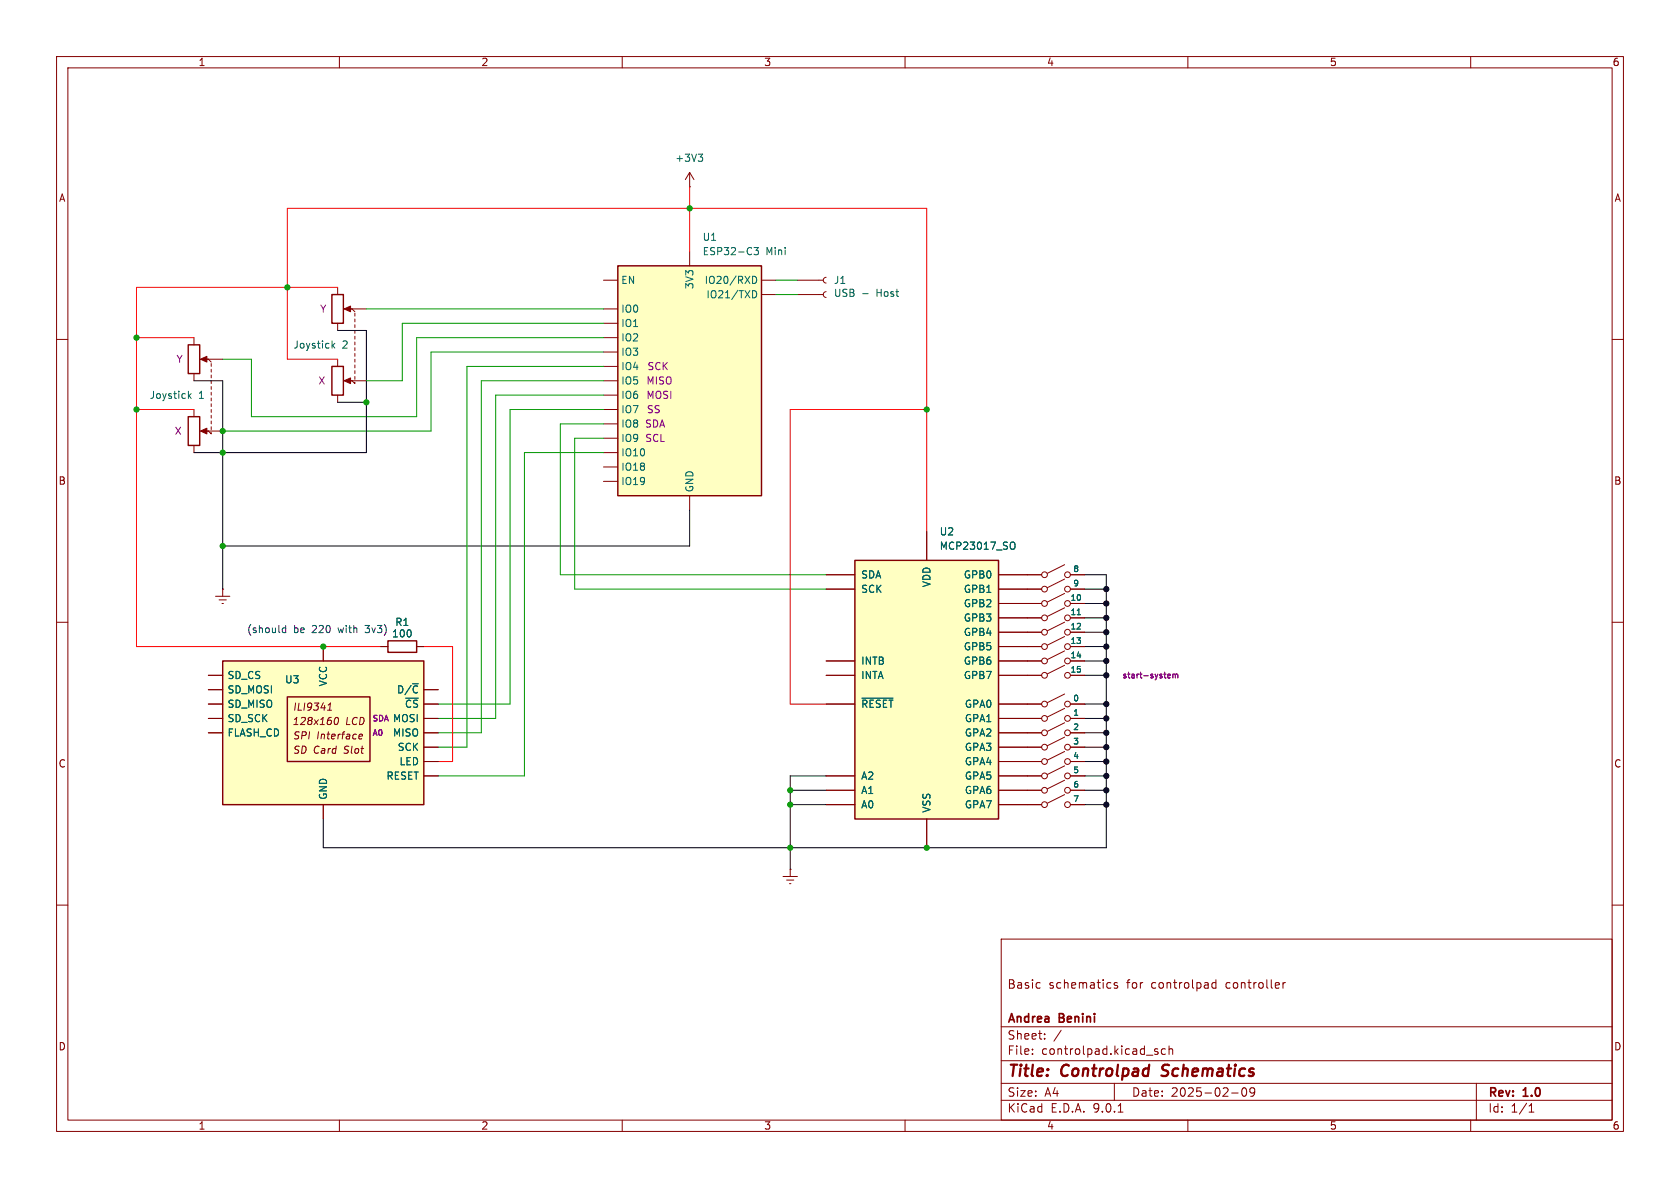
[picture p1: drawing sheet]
<svg xmlns="http://www.w3.org/2000/svg" width="297mm" height="210mm" viewBox="0 0 297 210" stroke-linecap="round" stroke-linejoin="round" font-family="sans-serif">
<g fill="none" stroke="#840000" stroke-width=".18">
<path d="M10 10h277v190h-277zM12 12h273v186h-273zM60 10v2M110 10v2M160 10v2M210 10v2M260 10v2M10 60h2M285 60h2M10 110h2M38.1 105.4h2.5M38.7 106h1.3"/>
<path d="M39.2 106.7h.3M39.4 104.1h.1M39.4 104.1v1.3M285 110h2M181.6 129.5h2.5M188.2 127.8l-3 1.5M189.2 129.5h2.6M138.4 154.9h2.6M139.1 155.6h1.2M139.6 156.2h.2M139.7 153.7h.1M139.7 153.7v1.2"/>
<path d="M10 160h2M177 166h108v32h-108zM183.7 173.7l.2 .1M183.9 174.6l-.2 .1M197.5 173.8l-.3-.1-.2 .2v.2l.5 .2v.3h-.5M215 173.8l-.5-.1-.3 .3v.4l.2 .2h.6M215 173.2v1.5M226.8 173.7v1M227.2 173.7l-.2 .1-.2 .2M285 160h2M60 198v2M110 198v2"/>
<path d="M160 198v2M177 194.5h108M177 191.5h108M177 187.5h108M177 181.5h108M182.5 186.3v.1M182.5 185.5v.1M184.7 183.6v.1M184.7 182.8v.1M187.6 182.1l-1.3 2M197 191.5v3M197.7 196.6h.8"/>
<path d="M204.2 185.8l.5 .2v.1v.2l-.5 .1M204.2 185.5h.5M206 185.5l-.4-.1-.3 .3v.4l.2 .2h.5M206.7 185.5l.2-.1 .3 .1 .1 .9M206.7 184.9v1.5M210 198v2M217.7 193.2h1.2M219.7 192.4l.2-.1a.81 .81 0 0 1 .6 .6 .81 .81 0 0 1-.3 .8l-.2 .1a.81 .81 0 0 1-.3-1.4zM221.8 192.9l-.3 .3h-.3l-.2-.3 .1-.5 .4-.1 .2 .1a.99 .99 0 0 1-.3 1.4h-.3M260 198v2M261 191.5v6.5M270.3 196.6h.9"/>
<path d="M270.3 195.5l.4-.4v1.5"/>
<circle cx="184.7" cy="129.5" r=".51"/>
<circle cx="188.7" cy="129.5" r=".51"/>
</g>
<path d="M205.3 190.1l.3 .1M205.6 188.4l-.1 .4 .1 .2" fill="none" stroke="#840000" stroke-width=".4"/>
<path d="M151.1 99.1h25.4v45.7h-25.4z" fill="#ffffc2"/>
<path d="M151.1 99.1h25.4v45.7h-25.4z" fill="none" stroke="#840000" stroke-width=".25"/>
<g fill="none" stroke="#840000" stroke-width=".18">
<path d="M163.8 94v5.1M188.2 99.8l-3 1.5M146 101.6h5.1M146 104.1h5.1M146 116.8h5.1M146 119.4h5.1M176.5 101.6h7.6M176.5 104.1h7.6M176.5 116.8h7.6M176.5 119.4h7.6M176.5 106.7h7.6M176.5 109.2h7.6"/>
<path d="M176.5 111.8h7.6M176.5 114.3h7.6M188.2 102.4l-3 1.5M188.2 112.5l-3 1.5M188.2 115.1l-3 1.5M188.2 110l-3 1.5M188.2 107.4l-3 1.6M188.2 104.9l-3 1.5M188.2 117.6l-3 1.5M189.2 101.6h2.6M189.2 104.1h2.6M189.2 116.8h2.6"/>
<path d="M189.2 119.4h2.6M189.2 106.7h2.6M189.2 109.2h2.6M189.2 111.8h2.6M189.2 114.3h2.6M146 124.5h5.1M146 137.2h5.1M146 139.7h5.1M176.5 124.5h7.6M176.5 137.2h7.6M176.5 139.7h7.6M176.5 127h7.6"/>
<path d="M176.5 129.5h5.1M176.5 132.1h7.6M176.5 134.6h7.6M188.2 130.3l-3 1.5M188.2 122.7l-3 1.5M188.2 125.2l-3 1.5M188.2 132.8l-3 1.6M188.2 137.9l-3 1.5M188.2 135.4l-3 1.5M189.2 124.5h2.6M189.2 137.2h2.6M189.2 139.7h2.6"/>
<path d="M189.2 127h2.6M189.2 132.1h2.6M189.2 134.6h2.6M146 142.2h5.1M163.8 144.8v5.1M176.5 142.2h7.6M188.2 140.5l-3 1.5M189.2 142.2h2.6"/>
<circle cx="184.7" cy="101.6" r=".51"/>
<circle cx="184.7" cy="111.8" r=".51"/>
<circle cx="184.7" cy="106.7" r=".51"/>
<circle cx="184.7" cy="109.2" r=".51"/>
<circle cx="184.7" cy="116.8" r=".51"/>
<circle cx="184.7" cy="119.4" r=".51"/>
<circle cx="184.7" cy="104.1" r=".51"/>
<circle cx="184.7" cy="114.3" r=".51"/>
<circle cx="188.7" cy="104.1" r=".51"/>
<circle cx="188.7" cy="109.2" r=".51"/>
<circle cx="188.7" cy="114.3" r=".51"/>
<circle cx="188.7" cy="116.8" r=".51"/>
<circle cx="188.7" cy="119.4" r=".51"/>
<circle cx="188.7" cy="106.7" r=".51"/>
<circle cx="188.7" cy="101.6" r=".51"/>
<circle cx="188.7" cy="111.8" r=".51"/>
<circle cx="184.7" cy="124.5" r=".51"/>
<circle cx="184.7" cy="127" r=".51"/>
<circle cx="184.7" cy="132.1" r=".51"/>
<circle cx="184.7" cy="134.6" r=".51"/>
<circle cx="184.7" cy="137.2" r=".51"/>
<circle cx="184.7" cy="139.7" r=".51"/>
<circle cx="188.7" cy="124.5" r=".51"/>
<circle cx="188.7" cy="127" r=".51"/>
<circle cx="188.7" cy="139.7" r=".51"/>
<circle cx="188.7" cy="134.6" r=".51"/>
<circle cx="188.7" cy="132.1" r=".51"/>
<circle cx="188.7" cy="137.2" r=".51"/>
<circle cx="184.7" cy="142.2" r=".51"/>
<circle cx="188.7" cy="142.2" r=".51"/>
</g>
<path d="M178.9 95.8a.43 .43 0 0 1 .5 .5v.4a.43 .43 0 0 1-.5 .4M190.4 108.7h.6M152.4 123.4h5.5" fill="none" stroke="#006464" stroke-width=".18"/>
<path d="M206.4 119.5l.5-.1v-.2h-.3l-.2 .1 .1 .5h.4M207.3 119.3l.3-.1 .2 .1M207.3 119.2v.6M207.8 119.3l.1-.1h.3v.6M207.8 119.3v.5" fill="none" stroke="#840084" stroke-width=".18"/>
<path d="M39.4 116.8h35.5v25.4h-35.5z" fill="#ffffc2"/>
<path d="M39.4 116.8h35.5v25.4h-35.5zM68.6 113.3h5.1v2h-5.1zM50.8 123.2h14.6v11.4h-14.6z" fill="none" stroke="#840000" stroke-width=".25"/>
<g fill="none" stroke="#840000" stroke-width=".18">
<path d="M36.8 119.4h2.6M57.1 114.3v2.5M67.3 114.3h1.3M73.7 114.3h1.2M36.8 121.9h2.6M36.8 124.5h2.6M36.8 127h2.6M36.8 129.5h2.6M57.9 125.5h.7M58 124.6l.4-.3-.1 1.2M59.3 126.9l.3-.1a.75 .75 0 0 1-.3 1.3l-.1-.1-.1-.4zM63.5 130.6h.5"/>
<path d="M63.5 130l.2-.2h.2l.2 .2v.1l-.6 .1M74.9 121.9h2.6M74.9 124.5h2.6M74.9 127h2.6M74.9 129.5h2.6M74.9 132.1h2.6M74.9 134.6h2.6M74.9 137.2h2.6M57.1 142.2v2.6"/>
</g>
<path d="M109.2 47h25.4v40.6h-25.4z" fill="#ffffc2"/>
<path d="M58.7 52.1h2v5.1h-2zM109.2 47h25.4v40.6h-25.4zM33.3 61h2v5h-2zM33.3 73.7h2v5h-2zM58.7 64.8h2v5.1h-2z" fill="none" stroke="#840000" stroke-width=".25"/>
<g fill="none" stroke="#840000" stroke-width=".18">
<path d="M121.9 33h.1M121.9 30.5v2.5M121.9 30.5l-.7 1.3M121.9 30.5l.8 1.3M34.3 59.7v1.3M59.7 50.8v1.3M59.7 57.2v1.2M61.2 54.6h3.6M62.2 54.6l.5 .5M62.7 55.4v.5M62.7 56.4v.5M62.7 57.4v.5"/>
<path d="M62.7 58.4v.5M62.7 59.4v.5M106.7 49.5h2.5M106.7 54.6h2.5M106.7 57.2h2.5M106.7 59.7h2.5M121.9 44.5v2.5M134.6 49.5h2.6M134.6 52.1h2.6M141 49.5h4.5M141 52.1h4.5M146 49l-.3 .2-.2 .3 .2 .4 .3 .1"/>
<path d="M146 51.6l-.3 .1-.2 .4 .2 .3 .3 .2M34.3 66v1.3M34.3 72.4v1.3M34.3 78.7v1.3M35.8 63.5h3.6M35.8 76.2h3.6M36.8 76.2l.5 .5v-.2M36.8 63.5l.5 .5M37.3 64.3v.5M37.3 65.3v.5M37.3 66.3v.5M37.3 67.3v.5"/>
<path d="M37.3 68.3v.5M37.3 69.3v.6M37.3 70.4v.5M37.3 71.4v.5M37.3 72.4v.5M37.3 73.4v.5M37.3 74.4v.5M37.3 75.4v.5M59.7 63.5v1.3M59.7 69.9v1.2M61.2 67.3h3.6M62.2 67.3l.5 .5v-.2"/>
<path d="M62.7 60.5v.5M62.7 61.5v.5M62.7 62.5v.5M62.7 63.5v.5M62.7 64.5v.5M62.7 65.5v.5M62.7 66.5v.6M106.7 62.2h2.5M106.7 64.8h2.5M106.7 67.3h2.5M106.7 69.9h2.5M106.7 72.4h2.5"/>
<path d="M106.7 74.9h2.5M106.7 77.5h2.5M106.7 80h2.5M106.7 82.6h2.5M106.7 85.1h2.5M121.9 87.6v2.6M163.8 94v5.1M36.8 119.4h2.6M57.1 114.3v2.5M67.3 114.3h1.3M73.7 114.3h1.2M146 101.6h5.1"/>
<path d="M146 104.1h5.1M146 116.8h5.1M146 119.4h5.1M176.5 101.6h7.6M176.5 104.1h7.6M176.5 116.8h7.6M176.5 119.4h7.6M176.5 106.7h7.6M176.5 109.2h7.6M176.5 111.8h7.6M176.5 114.3h7.6M189.2 101.6h2.6"/>
<path d="M189.2 104.1h2.6M189.2 116.8h2.6M189.2 119.4h2.6M189.2 106.7h2.6M189.2 109.2h2.6M189.2 111.8h2.6M189.2 114.3h2.6M36.8 124.5h2.6M36.8 127h2.6M36.8 129.5h2.6M36.8 121.9h2.6M74.9 124.5h2.6"/>
<path d="M74.9 137.2h2.6M74.9 127h2.6M74.9 129.5h2.6M74.9 132.1h2.6M74.9 134.6h2.6M74.9 121.9h2.6M146 124.5h5.1M146 137.2h5.1M146 139.7h5.1M176.5 124.5h7.6M176.5 137.2h7.6M176.5 139.7h7.6"/>
<path d="M176.5 127h7.6M176.5 129.5h7.6M176.5 132.1h7.6M176.5 134.6h7.6M189.2 124.5h2.6M189.2 137.2h2.6M189.2 139.7h2.6M189.2 127h2.6M189.2 129.5h2.6M189.2 132.1h2.6M189.2 134.6h2.6M57.1 142.2v2.6"/>
<path d="M146 142.2h5.1M163.8 144.8v5.1M176.5 142.2h7.6M189.2 142.2h2.6"/>
</g>
<g fill="none" stroke="#006464" stroke-width=".18">
<path d="M123.4 27.2h.8l-.4 .5M124 27.7l.2 .3v.3l-.2 .2M133 48.8a.64 .64 0 0 1 .8 .7 .64 .64 0 0 1-.8 .6M133 51.4a.64 .64 0 0 1 .8 .6 .64 .64 0 0 1-.8 .6M133.3 43.8h.8l-.4 .4 .3 .2v.5l-.2 .1-.5-.1M152.5 51.9h1M33.3 69.2v1.2M33.4 69.9l.4 .5M33.8 69.6l-.5 .5M58.7 60.3v1.2M58.8 61.1l.4 .4M59.2 60.7l-.5 .5"/>
<path d="M178.9 95.8a.43 .43 0 0 1 .5 .5v.4a.43 .43 0 0 1-.5 .4M190.4 108.7h.6M152.4 123.4h5.5"/>
</g>
<g fill="#840000" stroke="#840000" stroke-width=".18">
<path d="M35.4 63.5l1.2-.5v1z"/>
<path d="M35.4 76.2l1.2-.5v1z"/>
<path d="M60.8 54.6l1.2-.5v1z"/>
<path d="M60.8 67.3l1.2-.5v1z"/>
</g>
<g fill="none" stroke="#009600" stroke-width=".18">
<path d="M64.8 54.6h41.9M106.7 57.2h-35.6v10.1h-6.3M106.7 59.7h-33v14h-29.3v-10.2h-5M137.2 49.5h3.8M137.2 52.1h3.8M106.7 62.2h-30.5v14h-36.8M106.7 72.4h-16.5v52.1h-12.7M106.7 77.5h-5.1v26.6h44.4M106.7 74.9h-7.6v26.7h46.9M106.7 67.3h-21.6v62.2h-7.6M106.7 69.9h-19.1v57.1h-10.1M106.7 64.8h-24.2v67.3h-5"/>
<path d="M106.7 80h-14v57.2h-15.2"/>
</g>
<path d="M121.9 33v11.5M24.1 59.7h10.2M59.7 50.8h-35.6v63.5h43.2M24.1 72.4h10.2M59.7 63.5h-8.9v-26.7h113v57.2M163.8 72.4h-24.1v52.1h6.3M74.9 114.3h5.1v20.3h-2.5" fill="none" stroke="#f00" stroke-width=".18"/>
<g fill="none" stroke="#000" stroke-width=".18">
<path d="M59.7 58.4h5.1v21.6h-30.5M34.3 67.3h5.1v36.8M59.7 71.1h5.1M121.9 90.2v6.3h-82.5M191.8 101.6h3.8v48.3h-138.5v-5.1M191.8 111.8h3.8M191.8 114.3h3.8M191.8 119.4h3.8M191.8 116.8h3.8M191.8 104.1h3.8M191.8 106.7h3.8M191.8 109.2h3.8"/>
<path d="M139.7 139.7h6.3M146 137.2h-6.3v16.5M191.8 137.2h3.8M191.8 139.7h3.8M191.8 129.5h3.8M191.8 132.1h3.8M191.8 127h3.8M191.8 124.5h3.8M191.8 134.6h3.8M139.7 142.2h6.3M191.8 142.2h3.8"/>
</g>
<path d="M50.5 110.6v1.2M50.5 111h-.4l-.2 .2 .1 .6h.5" fill="none" stroke="#0000c2" stroke-width=".18"/>
<path d="M206.4 119.5l.5-.1v-.2h-.3l-.2 .1 .1 .5h.4M207.3 119.3l.3-.1 .2 .1M207.3 119.2v.6M207.8 119.3l.1-.1h.3v.6M207.8 119.3v.5" fill="none" stroke="#840084" stroke-width=".18"/>
<g fill="#009600" stroke="#009600" stroke-width=".18">
<circle cx="24.1" cy="72.4" r=".46"/>
<circle cx="39.4" cy="76.2" r=".46"/>
<circle cx="64.8" cy="71.1" r=".46"/>
<circle cx="39.4" cy="80" r=".46"/>
<circle cx="24.1" cy="59.7" r=".46"/>
<circle cx="50.8" cy="50.8" r=".46"/>
<circle cx="39.4" cy="96.5" r=".46"/>
<circle cx="139.7" cy="149.9" r=".46"/>
<circle cx="139.7" cy="142.2" r=".46"/>
<circle cx="163.8" cy="149.9" r=".46"/>
<circle cx="57.1" cy="114.3" r=".46"/>
<circle cx="139.7" cy="139.7" r=".46"/>
<circle cx="121.9" cy="36.8" r=".46"/>
<circle cx="163.8" cy="72.4" r=".46"/>
</g>
<g fill="#000" stroke="#000" stroke-width=".18">
<circle cx="195.6" cy="116.8" r=".46"/>
<circle cx="195.6" cy="119.4" r=".46"/>
<circle cx="195.6" cy="106.7" r=".46"/>
<circle cx="195.6" cy="109.2" r=".46"/>
<circle cx="195.6" cy="114.3" r=".46"/>
<circle cx="195.6" cy="111.8" r=".46"/>
<circle cx="195.6" cy="104.1" r=".46"/>
<circle cx="195.6" cy="139.7" r=".46"/>
<circle cx="195.6" cy="134.6" r=".46"/>
<circle cx="195.6" cy="129.5" r=".46"/>
<circle cx="195.6" cy="132.1" r=".46"/>
<circle cx="195.6" cy="137.2" r=".46"/>
<circle cx="195.6" cy="124.5" r=".46"/>
<circle cx="195.6" cy="127" r=".46"/>
<circle cx="195.6" cy="142.2" r=".46"/>
</g>
<g font-size="2.8" fill="#840000">
<text x="178" y="190.9">Title:</text>
<text x="187.7" y="190.9">Controlpad</text>
<text x="206.3" y="190.9">Schematics</text>
</g>
<g font-size="2.1" fill="#840000">
<text x="178" y="175">Basic</text>
<text x="185.4" y="175">schematics</text>
<text x="199.2" y="175">for</text>
<text x="203.7" y="175">controlpad</text>
<text x="217" y="175">controller</text>
<text x="178" y="184">Sheet:</text>
<text x="178" y="181.2">Andrea</text>
<text x="187.3" y="181.2">Benini</text>
<text x="178" y="186.7">File:</text>
<text x="184.1" y="186.7">controlpad.kicad_sch</text>
<text x="178" y="196.9">KiCad</text>
<text x="178" y="194.1">Size:</text>
<text x="184.7" y="194.1">A4</text>
<text x="185.7" y="196.9">E.D.A.</text>
<text x="193.3" y="196.9">9.0.1</text>
<text x="200" y="194.1">Date:</text>
<text x="207" y="194.1">2025-02-09</text>
<text x="263" y="194.3">Rev:</text>
<text x="263" y="196.9">Id:</text>
<text x="267.1" y="196.9">1/1</text>
<text x="269.4" y="194.3">1.0</text>
</g>
<g font-size="1.8" fill="#840000">
<text x="35" y="11.9">1</text>
<text x="85" y="11.9">2</text>
<text x="135" y="11.9">3</text>
<text x="185" y="11.9">4</text>
<text x="235" y="11.9">5</text>
<text x="285" y="11.9">6</text>
<text x="10.3" y="35.9">A</text>
<text x="285.3" y="35.9">A</text>
<text x="10.3" y="85.9">B</text>
<text x="285.3" y="85.9">B</text>
<text x="51.7" y="125.8">ILI9341</text>
<text x="51.6" y="128.4">128x160</text>
<text x="51.7" y="130.9">SPI</text>
<text x="56" y="130.9">Interface</text>
<text x="61.1" y="128.4">LCD</text>
<text x="10.3" y="135.9">C</text>
<text x="51.7" y="133.5">SD Card</text>
<text x="60.9" y="133.5">Slot</text>
<text x="285.3" y="135.9">C</text>
<text x="10.3" y="185.9">D</text>
<text x="285.3" y="185.9">D</text>
<text x="35" y="199.9">1</text>
<text x="85" y="199.9">2</text>
<text x="135" y="199.9">3</text>
<text x="185" y="199.9">4</text>
<text x="235" y="199.9">5</text>
<text x="285" y="199.9">6</text>
</g>
<g font-size="1.8" fill="#006464">
<text x="119.3" y="28.8">+3V3</text>
<text x="124.1" y="42.8">U1</text>
<text x="124.1" y="45.3">ESP32-C3</text>
<text x="135.4" y="45.3">Mini</text>
<text x="109.7" y="50.4">EN</text>
<text x="122.8" y="51.2" transform="rotate(-90 122.8 51.2)">3V3</text>
<text x="124.5" y="50.4">IO20/RXD</text>
<text x="124.8" y="52.9">IO21/TXD</text>
<text x="147.3" y="50.4">J1</text>
<text x="147.3" y="52.7">USB</text>
<text x="155.1" y="52.7">Host</text>
<text x="109.7" y="55.5">IO0</text>
<text x="109.7" y="58">IO1</text>
<text x="51.8" y="61.8">Joystick</text>
<text x="60.5" y="61.8">2</text>
<text x="109.7" y="60.6">IO2</text>
<text x="109.7" y="63.1">IO3</text>
<text x="109.7" y="65.6">IO4</text>
<text x="26.4" y="70.7">Joystick</text>
<text x="35.1" y="70.7">1</text>
<text x="109.7" y="68.2">IO5</text>
<text x="109.7" y="70.7">IO6</text>
<text x="109.7" y="73.3">IO7</text>
<text x="109.7" y="75.8">IO8</text>
<text x="109.7" y="78.3">IO9</text>
<text x="109.7" y="80.9">IO10</text>
<text x="109.7" y="83.4">IO18</text>
<text x="109.7" y="86">IO19</text>
<text x="122.8" y="87.1" transform="rotate(-90 122.8 87.1)">GND</text>
<text x="166" y="94.8">U2</text>
<text x="166" y="97.4">MCP23017_SO</text>
<text x="152.1" y="102.5">SDA</text>
<text x="152.1" y="105">SCK</text>
<text x="164.7" y="103.9" transform="rotate(-90 164.7 103.9)">VDD</text>
<text x="170.3" y="102.5">GPB0</text>
<text x="170.3" y="105">GPB1</text>
<text x="170.3" y="107.5">GPB2</text>
<text x="69.2" y="112.9">100</text>
<text x="69.8" y="110.8">R1</text>
<text x="170.3" y="110.1">GPB3</text>
<text x="170.3" y="112.6">GPB4</text>
<text x="152.1" y="117.7">INTB</text>
<text x="170.3" y="115.2">GPB5</text>
<text x="170.3" y="117.7">GPB6</text>
<text x="40.1" y="120.2">SD_CS</text>
<text x="40.1" y="122.8">SD_MOSI</text>
<text x="40.1" y="125.3">SD_MISO</text>
<text x="50.3" y="121">U3</text>
<text x="58" y="121.4" transform="rotate(-90 58 121.4)">VCC</text>
<text x="70.1" y="122.8">D/~{C}</text>
<text x="71.5" y="125.3">~{CS}</text>
<text x="152.1" y="120.2">INTA</text>
<text x="152.1" y="125.3">~{RESET}</text>
<text x="170.3" y="120.2">GPB7</text>
<text x="170.5" y="125.3">GPA0</text>
<text x="40.1" y="127.9">SD_SCK</text>
<text x="40.1" y="130.4">FLASH_CD</text>
<text x="69.4" y="127.9">MOSI</text>
<text x="69.4" y="130.4">MISO</text>
<text x="170.5" y="127.9">GPA1</text>
<text x="170.5" y="130.4">GPA2</text>
<text x="70.2" y="132.9">SCK</text>
<text x="70.5" y="135.5">LED</text>
<text x="170.5" y="132.9">GPA3</text>
<text x="170.5" y="135.5">GPA4</text>
<text x="58" y="141.5" transform="rotate(-90 58 141.5)">GND</text>
<text x="68.2" y="138">RESET</text>
<text x="152.1" y="138">A2</text>
<text x="152.1" y="140.6">A1</text>
<text x="152.1" y="143.1">A0</text>
<text x="164.7" y="143.8" transform="rotate(-90 164.7 143.8)">VSS</text>
<text x="170.5" y="138">GPA5</text>
<text x="170.5" y="140.6">GPA6</text>
<text x="170.5" y="143.1">GPA7</text>
</g>
<g font-size="1.8" fill="#840084">
<text x="56.5" y="55.5">Y</text>
<text x="31.1" y="64.4">Y</text>
<text x="114.4" y="65.6">SCK</text>
<text x="56.2" y="68.2">X</text>
<text x="114.2" y="68.2">MISO</text>
<text x="114.2" y="70.7">MOSI</text>
<text x="30.8" y="77.1">X</text>
<text x="113.9" y="75.8">SDA</text>
<text x="114.3" y="73.3">SS</text>
<text x="114" y="78.3">SCL</text>
</g>
<g font-size="1.8" fill="#0000c2">
<text x="43.6" y="112.1">(should</text>
<text x="51.9" y="112.1">be</text>
<text x="55.3" y="112.1">220</text>
<text x="60.1" y="112.1">with</text>
<text x="65.1" y="112.1">3v3)</text>
</g>
<g font-size="1.4" fill="#006464">
<text x="189.6" y="101.3">8</text>
<text x="189.2" y="106.4">10</text>
<text x="189.6" y="103.9">9</text>
<text x="189.2" y="111.5">12</text>
<text x="189.2" y="108.9">11</text>
<text x="189.2" y="114">13</text>
<text x="189.2" y="116.6">14</text>
<text x="189.2" y="119.1">15</text>
<text x="189.6" y="124.2">0</text>
<text x="189.6" y="129.3">2</text>
<text x="189.6" y="131.8">3</text>
<text x="189.6" y="126.7">1</text>
<text x="189.6" y="134.3">4</text>
<text x="189.6" y="136.9">5</text>
<text x="189.6" y="142">7</text>
<text x="189.6" y="139.4">6</text>
</g>
<g font-size="1.4" fill="#840084">
<text x="198.3" y="120.1">start-system</text>
<text x="65.8" y="127.7">SDA</text>
<text x="65.8" y="130.3">A0</text>
</g>
</svg>
